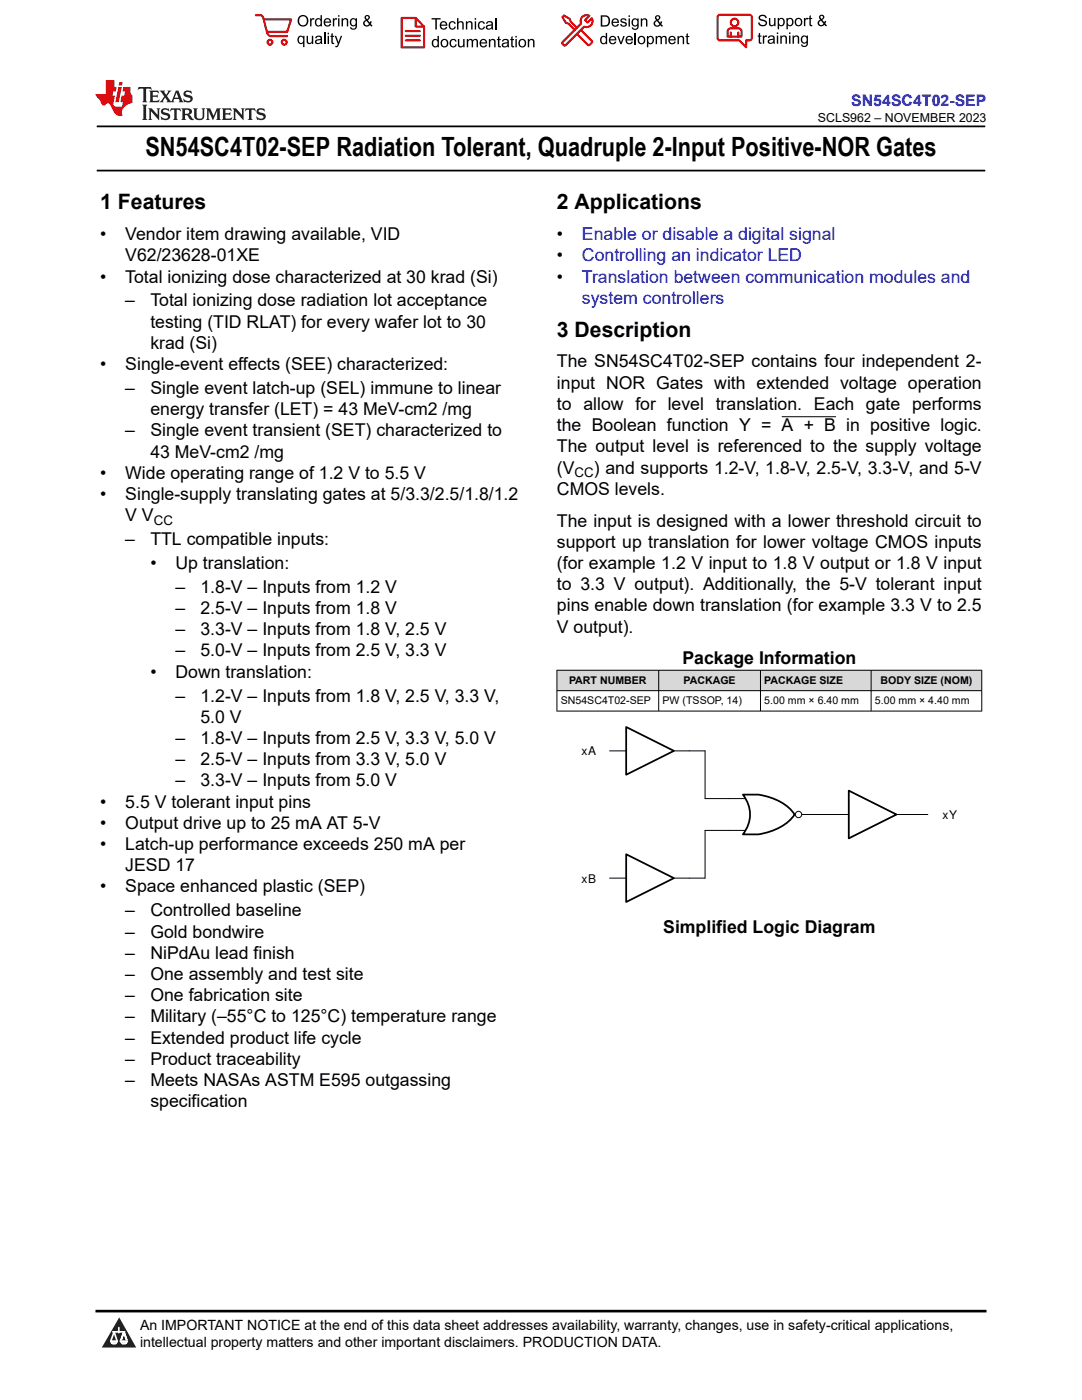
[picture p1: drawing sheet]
<svg xmlns="http://www.w3.org/2000/svg" width="216mm" height="279mm" viewBox="0 0 216 279" stroke-linecap="round" stroke-linejoin="round" font-family="sans-serif">
<path d="M19.3 25.2h177.3M19.3 34h177.3" fill="none" stroke="#000" stroke-width=".35"/>
<path d="M156 83.2h10.8" fill="none" stroke="#000" stroke-width=".2"/>
<g fill="#d8d8d8">
<path d="M111.1 133.8h84.8v4h-84.8z" fill-rule="evenodd"/>
<path d="M111.2 133.8h20.2v4h-20.2z" fill-rule="evenodd"/>
<path d="M131.5 133.8h20.2v4h-20.2z" fill-rule="evenodd"/>
<path d="M151.8 133.8h22v4h-22z" fill-rule="evenodd"/>
<path d="M173.9 133.8h21.9v4h-21.9z" fill-rule="evenodd"/>
</g>
<g fill="none" stroke="#000" stroke-width=".2">
<path d="M111.1 133.8h84.9M111.1 137.8h84.9M111.1 133.7v8.3M131.4 133.7v8.3M151.7 133.7v8.3M173.8 133.7v8.3M195.9 133.7v8.3M111.1 141.9h84.9M121.6 149.9h3.3M134.5 149.9h6.2v9.5h7.9M121.6 175.3h3.3M148.6 165.7h-7.9v9.6h-6.2"/>
<path d="M158.5 162.6h10.9M178.9 162.6h6.2"/>
</g>
<path d="M124.9 145.1l9.6 4.8-9.6 4.7zM148.2 158.6a12 12 0 0 1 9.3 2.7l1 1.3a10.2 10.2 0 0 1-7.2 3.9h-3.1a6.2 6.2 0 0 0 0-7.9zM169.4 157.8l9.5 4.8-9.5 4.7zM124.9 170.5l9.6 4.8-9.6 4.7z" fill="none" stroke="#000" stroke-width=".35"/>
<circle cx="159.3" cy="162.6" r=".63" fill="#fff"/>
<circle cx="159.3" cy="162.6" r=".63" fill="none" stroke="#000" stroke-width=".2"/>
<path d="M0 0h215.9v23.8h-215.9z" fill-rule="evenodd" fill="#fff"/>
<path d="M27.7 17.4l-.2 .6 .5-.3h.6v.1v2.2l-.2 .4h1l-.2-.4v-2.2v-.1h.5l.5 .3-.1-.6zM29.8 18.1l.2 .4v1.5l-.2 .4h1.9l.1-.6a1.08 1.08 0 0 1-1.3 .2v-.7h.6l.4 .2v-.6l-.4 .2h-.6v-.6l.2-.1a1 1 0 0 1 1 .2l-.1-.5zM31.8 18.1l1 1.1-1 1.2h.9l-.2-.2 .4-.7 .5 .7-.2 .2h1.6l-.2-.2 .1-.4h1l.1 .4-.1 .2h.9l-.2-.3-.8-2h-.5l-1 2.2-.8-1.1 .9-1.1h-.8l.2 .2-.5 .7-.3-.7 .1-.2zM35.2 18.5l.4 1h-.8zM36.8 18.2a.65 .65 0 0 0-.2 .7 .65 .65 0 0 0 .6 .5l.7 .2 .1 .2a.79 .79 0 0 1-.7 .4 .79 .79 0 0 1-.7-.5l.1 .7 .2-.1a.93 .93 0 0 0 1.1 .1 .93 .93 0 0 0 .4-1 1.46 1.46 0 0 0-1.2-.6l-.1-.3a1.09 1.09 0 0 1 1.2 .2l-.2-.6-.1 .1-.6-.2zM28.4 20.9l.2 .4v2.3l-.2 .3h1l-.2-.3v-2.3l.2-.4zM29.6 21.6l.2 .4v1.6l-.2 .3h.8l-.3-.3v-1.4l1.7 1.8v-2l.2-.4h-.8l.2 .2 .1 1.1-1.2-1.3zM32.3 21.8a.65 .65 0 0 0-.2 .7 .65 .65 0 0 0 .7 .4l.6 .2 .1 .2a.79 .79 0 0 1-.7 .4 .79 .79 0 0 1-.7-.5l.1 .7 .2-.1a.93 .93 0 0 0 1.1 .1 .93 .93 0 0 0 .4-.9 1.46 1.46 0 0 0-1.2-.6l-.1-.4a1.09 1.09 0 0 1 1.2 .2l-.2-.6-.1 .1-.6-.1zM34.1 21.6l-.1 .7a.63 .63 0 0 1 .7-.4l.1 1.7-.3 .3h1l-.2-.3v-1.7a.66 .66 0 0 1 .8 .4l-.1-.7zM36.2 21.6l.2 .4v1.6l-.2 .3h.9l-.2-.2v-.7h.5l.1 .2a.79 .79 0 0 0 1.2 .6l-1-.9a.61 .61 0 0 0 .6-.6 .61 .61 0 0 0-.5-.6zM36.9 21.9h.2a.47 .47 0 0 1 .5 .1 .47 .47 0 0 1 .1 .5l-.2 .2h-.6zM38.5 21.6l.2 .2a2.27 2.27 0 0 0 .4 2 1.04 1.04 0 0 0 1.7-.7v-1.3l.2-.2h-.8l.2 .4v1.1a.6 .6 0 0 1-.6 .6 .6 .6 0 0 1-.6-.6v-1.1l.3-.4zM41.1 21.6l.2 .4v1.6l-.2 .3h.7l-.2-.3v-1.5l.9 1.9 .8-1.9v1.5l-.2 .3h1l-.3-.3v-1.6l.3-.4h-.8l-.7 1.5-.7-1.5zM44.3 21.6l.2 .4v1.6l-.2 .3h1.9l.1-.5a1.09 1.09 0 0 1-1.3 .1v-.6h.6l.4 .1v-.6l-.4 .2h-.6v-.6l.2-.1a1.01 1.01 0 0 1 1 .3l-.1-.6zM46.4 21.6l.3 .4v1.6l-.3 .3h.8l-.2-.3v-1.4l1.6 1.8v-2l.2-.4h-.7l.2 .2v1.1l-1.2-1.3zM49 21.6l-.1 .7a.63 .63 0 0 1 .8-.4v1.7l-.3 .3h1l-.2-.3v-1.7a.66 .66 0 0 1 .8 .4l-.1-.7zM51.4 21.8a.65 .65 0 0 0-.2 .7 .65 .65 0 0 0 .6 .4l.6 .2 .2 .2a.79 .79 0 0 1-.8 .4 .79 .79 0 0 1-.6-.5l.1 .7 .2-.1a.93 .93 0 0 0 1 .1 .93 .93 0 0 0 .5-.9 1.46 1.46 0 0 0-1.3-.6l-.1-.4a1.09 1.09 0 0 1 1.3 .2l-.2-.6-.2 .1-.5-.1z" fill="#231f20"/>
<path d="M21.1 16v2.8h-2.1l.1 .3 .9 1a.95 .95 0 0 0 .9 .9 .59 .59 0 0 1 .6-.4 .59 .59 0 0 1 .5 .4l.4 .8a1.59 1.59 0 0 0 2.1 1.3 1.61 1.61 0 0 1 1-2.2l1-.4-.1-1.5a1.59 1.59 0 0 1-.4-1.6h-1.4l-.2 .9h.5l-.1 .8h-.5l-.2 1v.2l.4 .1-.2 .9h-.6a.73 .73 0 0 1-1.1-.7l.3-1.5h-.5l.2-.8h.5l.2-.9h-.5v-1.4zM23.6 17.4l-.6 3h.7l.6-3zM23.8 16.4l-.1 .7h.7l.1-.7z" fill="#ed1c24"/>
<g fill="#000">
<path d="M59.4 4.2a1.12 1.12 0 0 1 2.2 0 1.12 1.12 0 0 1-2.2 0zM59.9 3.5a.89 .89 0 0 0-.1 1.1 .89 .89 0 0 0 1.1 .4 .88 .88 0 0 0 .3-1.3 .88 .88 0 0 0-1.3-.2z" fill-rule="evenodd"/>
<path d="M59.5 7.3l.5-.2 .5 .3v-.3h.3v2.3h-.3v-.8a.74 .74 0 0 1-1 0 .74 .74 0 0 1-.1-1zM59.8 7.5a.57 .57 0 0 0-.2 .7 .57 .57 0 0 0 .8 .2 .57 .57 0 0 0 .1-.7 .57 .57 0 0 0-.7-.2z" fill-rule="evenodd"/>
<path d="M61.9 3.6h.2v.3l.2-.2 .3-.1 .2 .1-.1 .3a.36 .36 0 0 0-.5 0 .36 .36 0 0 0 0 .4v.9h-.3z" fill-rule="evenodd"/>
<path d="M61.2 7.1h.3v.9a.41 .41 0 0 0 .4 .6 .41 .41 0 0 0 .3-.6v-.9h.3v1.7h-.2v-.3a.58 .58 0 0 1-.7 .3 .58 .58 0 0 1-.4-.6z" fill-rule="evenodd"/>
<path d="M63 3.8l.5-.2 .5 .2v-.8h.2v2.3h-.2v-.2a.75 .75 0 0 1-1-.1 .75 .75 0 0 1-.1-1zM63.2 4a.57 .57 0 0 0-.1 .7 .57 .57 0 0 0 .8 .2 .57 .57 0 0 0 .1-.7 .57 .57 0 0 0-.8-.2z" fill-rule="evenodd"/>
<path d="M63 7.3a.74 .74 0 0 1 1-.1 .74 .74 0 0 1 .3 .9v.7h-.3v-.2a.57 .57 0 0 1-.8 .2 .57 .57 0 0 1-.2-.8l1-.3a.41 .41 0 0 0-.4-.4 .41 .41 0 0 0-.4 .4l-.3-.1zM63.2 8.2a.35 .35 0 0 0 .2 .5 .35 .35 0 0 0 .5-.3l.1-.4z" fill-rule="evenodd"/>
<path d="M65.4 6.5h.3v.3h-.3zM65.4 7.1h.3v1.7h-.3z" fill-rule="evenodd"/>
<path d="M64.8 3.8a.76 .76 0 0 1 .9-.1 .76 .76 0 0 1 .4 .8h-1.2a.47 .47 0 0 0 .3 .6 .47 .47 0 0 0 .6-.4l.3 .1a.82 .82 0 0 1-1.3 .3 .82 .82 0 0 1 0-1.3zM65 4l-.1 .3h.9l-.3-.4z" fill-rule="evenodd"/>
<path d="M66.4 3.6h.3v.3l.1-.2 .4-.1 .1 .1-.1 .3a.36 .36 0 0 0-.4 0 .36 .36 0 0 0-.1 .4v.9h-.3z" fill-rule="evenodd"/>
<path d="M66.1 6.7l.3-.1v.5h.3v.3h-.3v.9l.1 .2h.2v.3a.41 .41 0 0 1-.4-.1 .41 .41 0 0 1-.2-.4v-.9h-.2v-.3h.2z" fill-rule="evenodd"/>
<path d="M66.8 7.1h.3l.4 1.4 .5-1.4h.3l-.6 1.7a.57 .57 0 0 1-.8 .6v-.3a.37 .37 0 0 0 .5-.3z" fill-rule="evenodd"/>
<path d="M67.5 3h.2v.3h-.2zM67.5 3.6h.2v1.7h-.2z" fill-rule="evenodd"/>
<path d="M68.2 3.6h.2v.3a.58 .58 0 0 1 .7-.3 .58 .58 0 0 1 .4 .7v1h-.3v-1a.4 .4 0 0 0-.4-.5 .4 .4 0 0 0-.4 .6v.9h-.2z" fill-rule="evenodd"/>
<path d="M70 3.8l.5-.2 .5 .2v-.2h.2v1.5a.71 .71 0 0 1-.5 .8 .71 .71 0 0 1-.8-.5h.2a.46 .46 0 0 0 .6 .3 .46 .46 0 0 0 .3-.6 .78 .78 0 0 1-1.1-.2 .78 .78 0 0 1 .1-1.1zM70.2 4a.53 .53 0 0 0-.1 .8 .53 .53 0 0 0 .8 0 .54 .54 0 0 0 0-.7 .54 .54 0 0 0-.7-.1z" fill-rule="evenodd"/>
<path d="M72.9 3.1a.53 .53 0 0 1 .8 .1 .53 .53 0 0 1-.3 .8l.4 .5 .1-.3 .3 .1-.2 .5 .3 .3-.2 .2-.3-.3a.71 .71 0 0 1-1.2 .1 .71 .71 0 0 1 .4-1.1l-.3-.5zM73 3.5a.3 .3 0 0 0 .6 0 .3 .3 0 0 0-.6 0zM72.9 4.3a.45 .45 0 0 0 0 .7 .45 .45 0 0 0 .7-.2l-.5-.6z" fill-rule="evenodd"/>
<path d="M86.1 3.6h1.8v.3h-.7v2h-.3v-2h-.8z" fill-rule="evenodd"/>
<path d="M86.3 8l.5-.2 .5 .2v-.8h.3v2.2h-.3v-.2a.76 .76 0 0 1-1 0 .76 .76 0 0 1-.1-1zM86.6 8.1a.58 .58 0 0 0-.2 .8 .58 .58 0 0 0 .8 .2 .58 .58 0 0 0 .1-.8 .58 .58 0 0 0-.7-.2z" fill-rule="evenodd"/>
<path d="M88.2 7.9a.81 .81 0 0 1 1.1 .2 .81 .81 0 0 1-.2 1.1 .81 .81 0 0 1-1.1-.1l-.1-.8zM88.3 8.1a.57 .57 0 0 0 0 .9 .57 .57 0 0 0 .8 0 .57 .57 0 0 0 0-.8 .57 .57 0 0 0-.8-.1z" fill-rule="evenodd"/>
<path d="M88 4.4a.77 .77 0 0 1 .9-.1 .77 .77 0 0 1 .4 .8h-1.3a.48 .48 0 0 0 .4 .6 .48 .48 0 0 0 .6-.3h.3a.83 .83 0 0 1-1.3 .4 .83 .83 0 0 1 0-1.4zM88.2 4.6l-.2 .3h1l-.3-.4z" fill-rule="evenodd"/>
<path d="M89.7 4.4a.7 .7 0 0 1 1.2 .3l-.2 .1a.45 .45 0 0 0-.6-.3 .45 .45 0 0 0-.3 .6 .45 .45 0 0 0 .3 .6 .45 .45 0 0 0 .6-.4h.3a.76 .76 0 0 1-1.1 .6 .76 .76 0 0 1-.3-1.1z" fill-rule="evenodd"/>
<path d="M89.9 8a.7 .7 0 0 1 1.2 .3h-.3a.45 .45 0 0 0-.5-.3 .45 .45 0 0 0-.3 .6 .45 .45 0 0 0 .3 .6 .45 .45 0 0 0 .6-.4l.2 .1a.76 .76 0 0 1-1 .5 .76 .76 0 0 1-.4-1.1z" fill-rule="evenodd"/>
<path d="M91.2 3.6h.3v.8a.59 .59 0 0 1 .7-.2 .59 .59 0 0 1 .3 .7v1h-.2v-1a.4 .4 0 0 0-.5-.4 .4 .4 0 0 0-.3 .5v.9h-.3z" fill-rule="evenodd"/>
<path d="M91.4 7.8h.2v.9a.41 .41 0 0 0 .5 .5 .41 .41 0 0 0 .3-.5v-.9h.3v1.6h-.3v-.2a.58 .58 0 0 1-.7 .3 .58 .58 0 0 1-.3-.7z" fill-rule="evenodd"/>
<path d="M93 4.2h.2v.3a.59 .59 0 0 1 .7-.3 .59 .59 0 0 1 .4 .7v1h-.3v-1a.41 .41 0 0 0-.4-.5 .41 .41 0 0 0-.4 .6v.9h-.2z" fill-rule="evenodd"/>
<path d="M93.1 7.8h.3v.2a.56 .56 0 0 1 1 0 .54 .54 0 0 1 .6-.2 .54 .54 0 0 1 .4 .5v1.1h-.3v-1a.34 .34 0 0 0-.3-.4 .34 .34 0 0 0-.4 .3v1.1h-.3v-1a.38 .38 0 0 0-.5-.4 .38 .38 0 0 0-.2 .6v.8h-.3z" fill-rule="evenodd"/>
<path d="M94.7 3.6h.3v.3h-.3zM94.7 4.2h.3v1.7h-.3z" fill-rule="evenodd"/>
<path d="M95.5 4.4a.7 .7 0 0 1 1.3 .3l-.3 .1a.45 .45 0 0 0-.6-.3 .45 .45 0 0 0-.3 .6 .45 .45 0 0 0 .3 .6 .45 .45 0 0 0 .6-.4h.3a.76 .76 0 0 1-1.1 .6 .76 .76 0 0 1-.3-1.1z" fill-rule="evenodd"/>
<path d="M95.9 8a.77 .77 0 0 1 .9-.2 .77 .77 0 0 1 .4 .9h-1.2a.48 .48 0 0 0 .3 .5 .48 .48 0 0 0 .6-.3h.3a.83 .83 0 0 1-1.3 .4 .83 .83 0 0 1 0-1.3zM96.1 8.1l-.1 .4h.9l-.2-.5z" fill-rule="evenodd"/>
<path d="M97.5 7.8h.3v.2a.59 .59 0 0 1 .7-.2 .59 .59 0 0 1 .4 .6v1h-.3v-1a.41 .41 0 0 0-.5-.4 .41 .41 0 0 0-.3 .5v.9h-.3z" fill-rule="evenodd"/>
<path d="M97.1 4.4a.74 .74 0 0 1 1-.1 .74 .74 0 0 1 .3 .9v.7h-.3v-.2a.59 .59 0 0 1-.8 .2 .59 .59 0 0 1-.3-.8l1.1-.3a.42 .42 0 0 0-.4-.4 .42 .42 0 0 0-.5 .4l-.2-.1zM97.3 5.3a.36 .36 0 0 0 .2 .5 .36 .36 0 0 0 .5-.2l.1-.5z" fill-rule="evenodd"/>
<path d="M99.4 7.4l.2-.2v.6h.3v.2h-.3v1l.1 .2h.2l.1 .2a.41 .41 0 0 1-.5 0 .41 .41 0 0 1-.1-.4v-1h-.2v-.2h.2z" fill-rule="evenodd"/>
<path d="M100.3 8a.74 .74 0 0 1 .9-.2 .74 .74 0 0 1 .3 .9l.1 .7h-.3v-.2a.59 .59 0 0 1-.8 .3 .59 .59 0 0 1-.3-.8l1-.3a.42 .42 0 0 0-.3-.4 .42 .42 0 0 0-.5 .3h-.3zM100.5 8.8a.36 .36 0 0 0 .1 .5 .36 .36 0 0 0 .5-.2l.2-.5z" fill-rule="evenodd"/>
<path d="M102 7.4l.3-.2v.6h.3v.2h-.3v1l.1 .2h.2v.2a.41 .41 0 0 1-.5 0 .41 .41 0 0 1-.1-.4v-1h-.2v-.2h.2z" fill-rule="evenodd"/>
<path d="M102.8 7.2h.3v.3h-.3zM102.8 7.8h.3v1.6h-.3z" fill-rule="evenodd"/>
<path d="M103.7 7.9a.81 .81 0 0 1 1.1 .2 .81 .81 0 0 1-.1 1.1 .81 .81 0 0 1-1.2-.1v-.8zM103.9 8.1a.57 .57 0 0 0-.1 .9 .57 .57 0 0 0 .8 0 .57 .57 0 0 0 0-.8 .57 .57 0 0 0-.7-.1z" fill-rule="evenodd"/>
<path d="M105.3 7.8h.3v.2a.59 .59 0 0 1 .7-.2 .59 .59 0 0 1 .4 .6v1h-.3v-1a.41 .41 0 0 0-.5-.4 .41 .41 0 0 0-.3 .5v.9h-.3z" fill-rule="evenodd"/>
<path d="M119.9 3.1h.7a1.12 1.12 0 0 1 1.1 1.1 1.12 1.12 0 0 1-1 1.1h-.8zM120.2 3.3v1.7h.4a.86 .86 0 0 0 .8-.8 .86 .86 0 0 0-.8-.9z" fill-rule="evenodd"/>
<path d="M119.9 7.4l.5-.3 .5 .3v-.8h.2v2.2h-.2v-.2a.75 .75 0 0 1-1 0 .75 .75 0 0 1-.1-1zM120.1 7.5a.57 .57 0 0 0-.1 .8 .57 .57 0 0 0 .8 .2 .57 .57 0 0 0 .1-.8 .57 .57 0 0 0-.8-.2z" fill-rule="evenodd"/>
<path d="M121.7 7.4a.76 .76 0 0 1 .9-.2 .76 .76 0 0 1 .4 .9h-1.2a.47 .47 0 0 0 .3 .5 .47 .47 0 0 0 .6-.3h.3a.82 .82 0 0 1-1.3 .4 .82 .82 0 0 1 0-1.3zM121.9 7.5l-.1 .3h.9l-.3-.4z" fill-rule="evenodd"/>
<path d="M122.2 3.9a.76 .76 0 0 1 .9-.2 .76 .76 0 0 1 .4 .9h-1.2a.47 .47 0 0 0 .4 .5 .47 .47 0 0 0 .5-.3h.3a.82 .82 0 0 1-1.3 .4 .82 .82 0 0 1 0-1.3zM122.5 4l-.2 .3h.9l-.2-.4z" fill-rule="evenodd"/>
<path d="M123.9 3.8a.71 .71 0 0 1 1.1 .3h-.2a.32 .32 0 0 0-.4-.3 .32 .32 0 0 0-.3 .4h.1a.75 .75 0 0 1 .9 .8 .72 .72 0 0 1-.7 .3 .72 .72 0 0 1-.7-.5h.3a.36 .36 0 0 0 .4 .4 .36 .36 0 0 0 .3-.5 .8 .8 0 0 1-.9-.7z" fill-rule="evenodd"/>
<path d="M123.2 7.2h.3l.4 1.3 .5-1.3h.3l-.7 1.6h-.2z" fill-rule="evenodd"/>
<path d="M125.4 3.1h.3v.3h-.3zM125.4 3.7h.3v1.6h-.3z" fill-rule="evenodd"/>
<path d="M125 7.4a.76 .76 0 0 1 .9-.2 .76 .76 0 0 1 .4 .9h-1.2a.47 .47 0 0 0 .3 .5 .47 .47 0 0 0 .6-.3h.3a.82 .82 0 0 1-1.3 .4 .82 .82 0 0 1 0-1.3zM125.2 7.5l-.1 .3h.9l-.2-.4z" fill-rule="evenodd"/>
<path d="M126.2 3.9l.5-.3 .5 .3v-.2h.2v1.4a.71 .71 0 0 1-.5 .8 .71 .71 0 0 1-.8-.5l.2 .1a.46 .46 0 0 0 .6 .2 .46 .46 0 0 0 .3-.6 .78 .78 0 0 1-1.1-.1 .78 .78 0 0 1 .1-1.1zM126.4 4a.53 .53 0 0 0-.1 .8 .53 .53 0 0 0 .8 0 .54 .54 0 0 0 0-.7 .54 .54 0 0 0-.7-.1z" fill-rule="evenodd"/>
<path d="M127.5 7.3a.8 .8 0 0 1 1.1 .2 .8 .8 0 0 1-.1 1.1 .8 .8 0 0 1-1.2-.1v-.8zM127.7 7.5a.56 .56 0 0 0-.1 .9 .56 .56 0 0 0 .8-.1 .56 .56 0 0 0 0-.7 .56 .56 0 0 0-.7-.1z" fill-rule="evenodd"/>
<path d="M127.9 3.7h.2v.2a.58 .58 0 0 1 .7-.2 .58 .58 0 0 1 .4 .6v1h-.3v-1a.4 .4 0 0 0-.4-.4 .4 .4 0 0 0-.4 .5v.9h-.2z" fill-rule="evenodd"/>
<path d="M129.1 7.2h.2v.2a.72 .72 0 0 1 1-.1 .72 .72 0 0 1 .2 1 .64 .64 0 0 1-.5 .5 .64 .64 0 0 1-.6-.2v.8h-.3zM129.5 7.5a.56 .56 0 0 0-.2 .8 .56 .56 0 0 0 .8 .2 .56 .56 0 0 0 .1-.8 .56 .56 0 0 0-.7-.2z" fill-rule="evenodd"/>
<path d="M130.8 7.2h.3v.2a.55 .55 0 0 1 .9 0 .53 .53 0 0 1 .6-.3 .53 .53 0 0 1 .4 .6v1.1h-.2v-1a.34 .34 0 0 0-.3-.4 .34 .34 0 0 0-.4 .3v1.1h-.3v-1a.37 .37 0 0 0-.5-.4 .37 .37 0 0 0-.2 .6v.8h-.3z" fill-rule="evenodd"/>
<path d="M130.8 3.2a.53 .53 0 0 1 .9 .1 .53 .53 0 0 1-.4 .8l.4 .5 .2-.4 .2 .1-.2 .5 .4 .3-.2 .3-.3-.4a.71 .71 0 0 1-1.2 .1 .71 .71 0 0 1 .3-1.1l-.2-.5zM130.9 3.6a.3 .3 0 0 0 .6 0 .3 .3 0 0 0-.6 0zM130.9 4.3a.45 .45 0 0 0 0 .7 .45 .45 0 0 0 .7-.2l-.5-.6z" fill-rule="evenodd"/>
<path d="M133.6 7.4a.76 .76 0 0 1 .9-.2 .76 .76 0 0 1 .3 .9h-1.2a.47 .47 0 0 0 .4 .5 .47 .47 0 0 0 .6-.3h.2a.82 .82 0 0 1-1.2 .4 .82 .82 0 0 1 0-1.3zM133.8 7.5l-.2 .3h1l-.3-.4z" fill-rule="evenodd"/>
<path d="M135.2 7.2h.2v.2a.58 .58 0 0 1 .7-.2 .58 .58 0 0 1 .4 .6v1h-.3v-1a.4 .4 0 0 0-.4-.4 .4 .4 0 0 0-.3 .5v.9h-.3z" fill-rule="evenodd"/>
<path d="M137 6.8l.3-.2v.6h.2v.2h-.2v1v.2h.2l.1 .2a.41 .41 0 0 1-.5 0 .41 .41 0 0 1-.1-.5v-.9h-.2v-.2h.2z" fill-rule="evenodd"/>
<path d="M151.6 3.1a.88 .88 0 0 1 1.4 .5h-.3a.49 .49 0 0 0-.5-.5 .49 .49 0 0 0-.5 .6l.1 .1a1.06 1.06 0 0 1 1.2 1 .95 .95 0 0 1-.9 .4 .95 .95 0 0 1-.8-.7h.3a.58 .58 0 0 0 .6 .5 .58 .58 0 0 0 .5-.6l-.2-.1a.95 .95 0 0 1-1.1-.9z" fill-rule="evenodd"/>
<path d="M151.4 6.7l.3-.2v.6h.2v.2h-.2v1v.2h.2l.1 .2a.41 .41 0 0 1-.5 0 .41 .41 0 0 1-.1-.5v-.9h-.2v-.2h.2z" fill-rule="evenodd"/>
<path d="M152.2 7.1h.3v.2l.1-.2h.4h.1l-.1 .3a.36 .36 0 0 0-.4 0 .36 .36 0 0 0-.1 .5v.8h-.3z" fill-rule="evenodd"/>
<path d="M153.3 7.3a.74 .74 0 0 1 1-.2 .74 .74 0 0 1 .3 .9l.1 .7h-.3l-.1-.2a.57 .57 0 0 1-.8 .3 .57 .57 0 0 1-.1-.9l.9-.2a.41 .41 0 0 0-.4-.4 .41 .41 0 0 0-.4 .3h-.3zM153.5 8.1a.35 .35 0 0 0 .2 .5 .35 .35 0 0 0 .5-.2l.1-.5z" fill-rule="evenodd"/>
<path d="M153.4 3.6h.3v.9a.41 .41 0 0 0 .4 .5 .41 .41 0 0 0 .4-.5v-.9h.2v1.6h-.2v-.2a.58 .58 0 0 1-.7 .2 .58 .58 0 0 1-.4-.6z" fill-rule="evenodd"/>
<path d="M155 6.5h.3v.3h-.3zM155 7.1h.3v1.6h-.3z" fill-rule="evenodd"/>
<path d="M155.2 3.6h.2v.2a.72 .72 0 0 1 1-.1 .72 .72 0 0 1 .2 1 .64 .64 0 0 1-.5 .5 .64 .64 0 0 1-.6-.2v.8h-.3zM155.6 3.9a.56 .56 0 0 0-.2 .8 .56 .56 0 0 0 .8 .2 .56 .56 0 0 0 .1-.8 .56 .56 0 0 0-.7-.2z" fill-rule="evenodd"/>
<path d="M155.7 7.1h.3v.2a.58 .58 0 0 1 .7-.2 .58 .58 0 0 1 .3 .6v1h-.3v-1a.4 .4 0 0 0-.4-.4 .4 .4 0 0 0-.3 .5v.9h-.3z" fill-rule="evenodd"/>
<path d="M156.9 3.6h.3v.2a.72 .72 0 0 1 .9-.1 .72 .72 0 0 1 .2 1 .64 .64 0 0 1-.4 .5 .64 .64 0 0 1-.7-.2v.8h-.3zM157.3 3.9a.56 .56 0 0 0-.1 .8 .56 .56 0 0 0 .7 .2 .56 .56 0 0 0 .2-.8 .56 .56 0 0 0-.8-.2z" fill-rule="evenodd"/>
<path d="M157.4 6.5h.3v.3h-.3zM157.4 7.1h.3v1.6h-.3z" fill-rule="evenodd"/>
<path d="M158.1 7.1h.3v.2a.58 .58 0 0 1 .7-.2 .58 .58 0 0 1 .4 .6v1h-.3v-1a.4 .4 0 0 0-.5-.4 .4 .4 0 0 0-.3 .5v.9h-.3z" fill-rule="evenodd"/>
<path d="M158.8 3.7a.8 .8 0 0 1 1.1 .2 .8 .8 0 0 1-.1 1.1 .8 .8 0 0 1-1.1-.1l-.1-.8zM159 3.9a.56 .56 0 0 0-.1 .9 .56 .56 0 0 0 .9 0 .56 .56 0 0 0-.1-.8 .56 .56 0 0 0-.7-.1z" fill-rule="evenodd"/>
<path d="M160 7.3l.5-.2 .5 .2v-.2h.2v1.4a.71 .71 0 0 1-.5 .9 .71 .71 0 0 1-.9-.5h.3a.46 .46 0 0 0 .6 .2 .46 .46 0 0 0 .2-.6 .78 .78 0 0 1-1-.1 .78 .78 0 0 1 .1-1.1zM160.2 7.4a.53 .53 0 0 0-.1 .8 .53 .53 0 0 0 .8 0 .54 .54 0 0 0 0-.7 .54 .54 0 0 0-.7-.1z" fill-rule="evenodd"/>
<path d="M160.4 3.6h.3v.2l.1-.2h.4h.1l-.1 .3a.36 .36 0 0 0-.4 0 .36 .36 0 0 0-.1 .5v.8h-.3z" fill-rule="evenodd"/>
<path d="M161.5 3.2l.3-.2v.6h.3v.2h-.3v1v.2h.3v.2a.41 .41 0 0 1-.5 0 .41 .41 0 0 1-.1-.5v-.9h-.2v-.2h.2z" fill-rule="evenodd"/>
<path d="M163.6 3.1a.53 .53 0 0 1 .8 .1 .53 .53 0 0 1-.3 .8l.4 .5 .1-.3h.3l-.2 .5 .3 .3-.2 .3-.3-.3a.71 .71 0 0 1-1.2 .1 .71 .71 0 0 1 .4-1.2l-.3-.5zM163.7 3.5a.3 .3 0 0 0 .5 0 .3 .3 0 0 0-.5 0zM163.6 4.2a.45 .45 0 0 0 0 .8 .45 .45 0 0 0 .7-.3l-.5-.6z" fill-rule="evenodd"/>
</g>
<path d="M64.8 6.5v2.3M98.9 3.6v2.3M126.8 6.6v2.2" fill="none" stroke="#000" stroke-width=".28"/>
<g fill="none" stroke="#de0000" stroke-width=".42">
<path d="M51.1 3l1 .1a1.4 1.4 0 0 1 .6 1.2l.7 2.5a.95 .95 0 0 0 1.1 .4h2.8M52.7 3.9h5.4l-.8 2.4h-4M80.1 3.6h2.8v1.7h1.7v4.2h-4.5zM81 7.1h2.8M81 6.2h2.8M81 8.1h2.8M82.9 3.6l1.7 1.7M115.1 5.5l-1.3-1.2-.1-.5-1.2-.7-.3 .3 .7 1.1 .5 .2 1.3 1.3M115.9 6l2.2 2.2v.3l-.5 .5h-.3l-2.2-2.2zM115.9 6l.7-.7a1.19 1.19 0 0 0 1.3-.3 1.19 1.19 0 0 0 .2-1.4l-.9 .9-.4-.5 .8-.8a1.19 1.19 0 0 0-1.4 .1 1.19 1.19 0 0 0-.2 1.4l-3.8 3.7v.3l.3 .3h.3l2.3-2.2M143.2 3.2l.4-.2h6l.4 .2v4.4l-.2 .4-.9 .1v1.3l-1.4-1.3h-3.9l-.4-.3zM145.4 5.8l.4-.1h1.6a.61 .61 0 0 1 .6 .6v1h-2.8v-1z"/>
<path d="M145.8 6.5v.8M147.3 6.5v.8"/>
<circle cx="53.9" cy="8.4" r=".49"/>
<circle cx="56.7" cy="8.4" r=".49"/>
<circle cx="146.6" cy="4.5" r=".75"/>
</g>
<path d="M0 261.4h215.9v18h-215.9z" fill-rule="evenodd" fill="#fff"/>
<path d="M23.8 262.9l3.4 6h-6.9z" fill="#231f20"/>
<path d="M22.1 267.7h1.3l-.4 .5h-.3a.55 .55 0 0 1-.6-.5z" fill-rule="evenodd" fill="#fff"/>
<path d="M22.1 267.7h1.3l-.4 .5h-.3a.55 .55 0 0 1-.6-.5z" fill="none" stroke="#231f20" stroke-width=".34"/>
<path d="M22.1 267.7h1.3l-.4 .5h-.5zM22.6 265.8h.1M22.6 265.8h2.3zM23.7 265.9h.1M23.7 264.9v1zM24 267.7h.1" fill="none" stroke="#fff" stroke-width=".34"/>
<path d="M24.7 265.8l-.7 1.9z" fill="#fff"/>
<path d="M24.7 265.8l-.7 1.9z" fill="none" stroke="#fff" stroke-width=".34"/>
<path d="M24.7 265.8l.7 1.9z" fill="#fff"/>
<path d="M22.8 265.8l-.7 1.9zM22.8 265.8l.6 1.9zM24.7 265.8l.7 1.9zM25.3 267.7h.1" fill="none" stroke="#fff" stroke-width=".34"/>
<path d="M24.1 267.7h1.3a.65 .65 0 0 1-.6 .5 .65 .65 0 0 1-.7-.5z" fill-rule="evenodd" fill="#fff"/>
<path d="M24.1 267.7h1.3a.65 .65 0 0 1-.6 .5 .65 .65 0 0 1-.7-.5z" fill="none" stroke="#231f20" stroke-width=".34"/>
<path d="M24 267.7h.1M24.1 267.7h1.3l-.4 .5h-.5z" fill="none" stroke="#fff" stroke-width=".34"/>
<path d="M19 261.7h177.8" fill="none" stroke="#000" stroke-width=".53"/>
<text font-size="5.3" x="29" y="31.2">SN54SC4T02-SEP Radiation Tolerant, Quadruple 2-Input Positive-NOR Gates</text>
<g font-size="4.2">
<text x="20" y="41.8">1 Features</text>
<text x="111.1" y="41.8">2 Applications</text>
<text x="111.1" y="67.2">3 Description</text>
</g>
<g font-size="3.5">
<text x="20" y="47.9">•</text>
<text x="25" y="47.9">Vendor item drawing available, VID</text>
<text x="111.1" y="47.9">•</text>
<text x="25" y="52.2">V62/23628-01XE</text>
<text x="111.1" y="52.2">•</text>
<text x="20" y="56.4">•</text>
<text x="25" y="56.4">Total ionizing dose characterized at 30 krad (Si)</text>
<text x="111.1" y="56.4">•</text>
<text x="25" y="61.2">–</text>
<text x="30" y="61.2">Total ionizing dose radiation lot acceptance</text>
<text x="30" y="65.4">testing (TID RLAT) for every wafer lot to 30</text>
<text x="30" y="69.6">krad (Si)</text>
<text x="20" y="73.9">•</text>
<text x="25" y="73.9">Single-event effects (SEE) characterized:</text>
<text x="111.1" y="73.3">The SN54SC4T02-SEP contains four independent 2-</text>
<text x="111.1" y="77.6">input NOR Gates with extended voltage operation</text>
<text x="25" y="78.6">–</text>
<text x="30" y="78.6">Single event latch-up (SEL) immune to linear</text>
<text x="30" y="82.9">energy transfer (LET) = 43 MeV-cm2 /mg</text>
<text x="111.1" y="81.8">to allow for level translation. Each gate performs</text>
<text x="25" y="87.1">–</text>
<text x="30" y="87.1">Single event transient (SET) characterized to</text>
<text x="111.1" y="86">the Boolean function Y = A + B in positive logic.</text>
<text x="20" y="95.6">•</text>
<text x="25" y="95.6">Wide operating range of 1.2 V to 5.5 V</text>
<text x="30" y="91.3">43 MeV-cm2 /mg</text>
<text x="111.1" y="90.3">The output level is referenced to the supply voltage</text>
<text x="111.1" y="94.5">(V</text>
<text x="118.5" y="94.5">) and supports 1.2-V, 1.8-V, 2.5-V, 3.3-V, and 5-V</text>
<text x="20" y="99.8">•</text>
<text x="25" y="99.8">Single-supply translating gates at 5/3.3/2.5/1.8/1.2</text>
<text x="111.1" y="98.7">CMOS levels.</text>
<text x="25" y="104">V V</text>
<text x="111.1" y="105.1">The input is designed with a lower threshold circuit to</text>
<text x="25" y="108.8">–</text>
<text x="30" y="108.8">TTL compatible inputs:</text>
<text x="30" y="113.6">•</text>
<text x="35" y="113.6">Up translation:</text>
<text x="111.1" y="113.6">(for example 1.2 V input to 1.8 V output or 1.8 V input</text>
<text x="111.1" y="109.3">support up translation for lower voltage CMOS inputs</text>
<text x="35" y="118.3">–</text>
<text x="40" y="118.3">1.8-V – Inputs from 1.2 V</text>
<text x="111.1" y="117.8">to 3.3 V output). Additionally, the 5-V tolerant input</text>
<text x="35" y="122.5">–</text>
<text x="40" y="122.5">2.5-V – Inputs from 1.8 V</text>
<text x="111.1" y="122">pins enable down translation (for example 3.3 V to 2.5</text>
<text x="35" y="126.8">–</text>
<text x="35" y="131">–</text>
<text x="40" y="126.8">3.3-V – Inputs from 1.8 V, 2.5 V</text>
<text x="40" y="131">5.0-V – Inputs from 2.5 V, 3.3 V</text>
<text x="111.1" y="126.3">V output).</text>
<text x="30" y="135.2">•</text>
<text x="35" y="135.2">Down translation:</text>
<text x="136.2" y="132.6">Package Information</text>
<text x="35" y="140">–</text>
<text x="40" y="140">1.2-V – Inputs from 1.8 V, 2.5 V, 3.3 V,</text>
<text x="35" y="148.5">–</text>
<text x="40" y="144.2">5.0 V</text>
<text x="40" y="148.5">1.8-V – Inputs from 2.5 V, 3.3 V, 5.0 V</text>
<text x="35" y="152.7">–</text>
<text x="40" y="152.7">2.5-V – Inputs from 3.3 V, 5.0 V</text>
<text x="20" y="161.2">•</text>
<text x="25" y="161.2">5.5 V tolerant input pins</text>
<text x="35" y="156.9">–</text>
<text x="40" y="156.9">3.3-V – Inputs from 5.0 V</text>
<text x="20" y="165.4">•</text>
<text x="25" y="165.4">Output drive up to 25 mA AT 5-V</text>
<text x="20" y="169.6">•</text>
<text x="25" y="169.6">Latch-up performance exceeds 250 mA per</text>
<text x="25" y="173.9">JESD 17</text>
<text x="20" y="178.1">•</text>
<text x="25" y="178.1">Space enhanced plastic (SEP)</text>
<text x="25" y="182.9">–</text>
<text x="30" y="182.9">Controlled baseline</text>
<text x="25" y="187.1">–</text>
<text x="25" y="191.3">–</text>
<text x="30" y="187.1">Gold bondwire</text>
<text x="30" y="191.3">NiPdAu lead finish</text>
<text x="132.3" y="186.2">Simplified Logic Diagram</text>
<text x="25" y="195.6">–</text>
<text x="30" y="195.6">One assembly and test site</text>
<text x="25" y="199.8">–</text>
<text x="30" y="199.8">One fabrication site</text>
<text x="25" y="204">–</text>
<text x="25" y="208.3">–</text>
<text x="30" y="204">Military (–55°C to 125°C) temperature range</text>
<text x="30" y="208.3">Extended product life cycle</text>
<text x="25" y="212.5">–</text>
<text x="30" y="212.5">Product traceability</text>
<text x="25" y="216.7">–</text>
<text x="30" y="216.7">Meets NASAs ASTM E595 outgassing</text>
<text x="30" y="221">specification</text>
</g>
<g font-size="3.5" fill="#00f">
<text x="116.1" y="47.9">Enable or disable a digital signal</text>
<text x="116.1" y="52.2">Controlling an indicator LED</text>
<text x="116.1" y="56.4">Translation between communication modules and</text>
<text x="116.1" y="60.6">system controllers</text>
</g>
<text font-size="3.2" fill="#00f" x="169.8" y="21.1">SN54SC4T02-SEP</text>
<g font-size="2.8">
<text x="27.9" y="265.5">An IMPORTANT NOTICE at the end of this data sheet addresses availability, warranty, changes, use in safety-critical applications,</text>
<text x="27.9" y="268.9">intellectual property matters and other important disclaimers. PRODUCTION DATA.</text>
</g>
<g font-size="2.6">
<text x="114.7" y="95.2">CC</text>
<text x="30.7" y="104.7">CC</text>
</g>
<text font-size="2.5" x="163.2" y="24.3">SCLS962 – NOVEMBER 2023</text>
<g font-size="2.4">
<text x="116" y="150.7">xA</text>
<text x="188.1" y="163.4">xY</text>
<text x="116" y="176.1">xB</text>
</g>
<g font-size="2.1">
<text x="113.5" y="136.4">PART NUMBER</text>
<text x="136.4" y="136.4">PACKAGE</text>
<text x="152.5" y="136.4">PACKAGE SIZE</text>
<text x="175.7" y="136.4">BODY SIZE (NOM)</text>
<text x="111.9" y="140.5">SN54SC4T02-SEP</text>
<text x="132.2" y="140.5">PW (TSSOP, 14)</text>
<text x="152.5" y="140.5">5.00 mm × 6.40 mm</text>
<text x="174.6" y="140.5">5.00 mm × 4.40 mm</text>
</g>
</svg>
